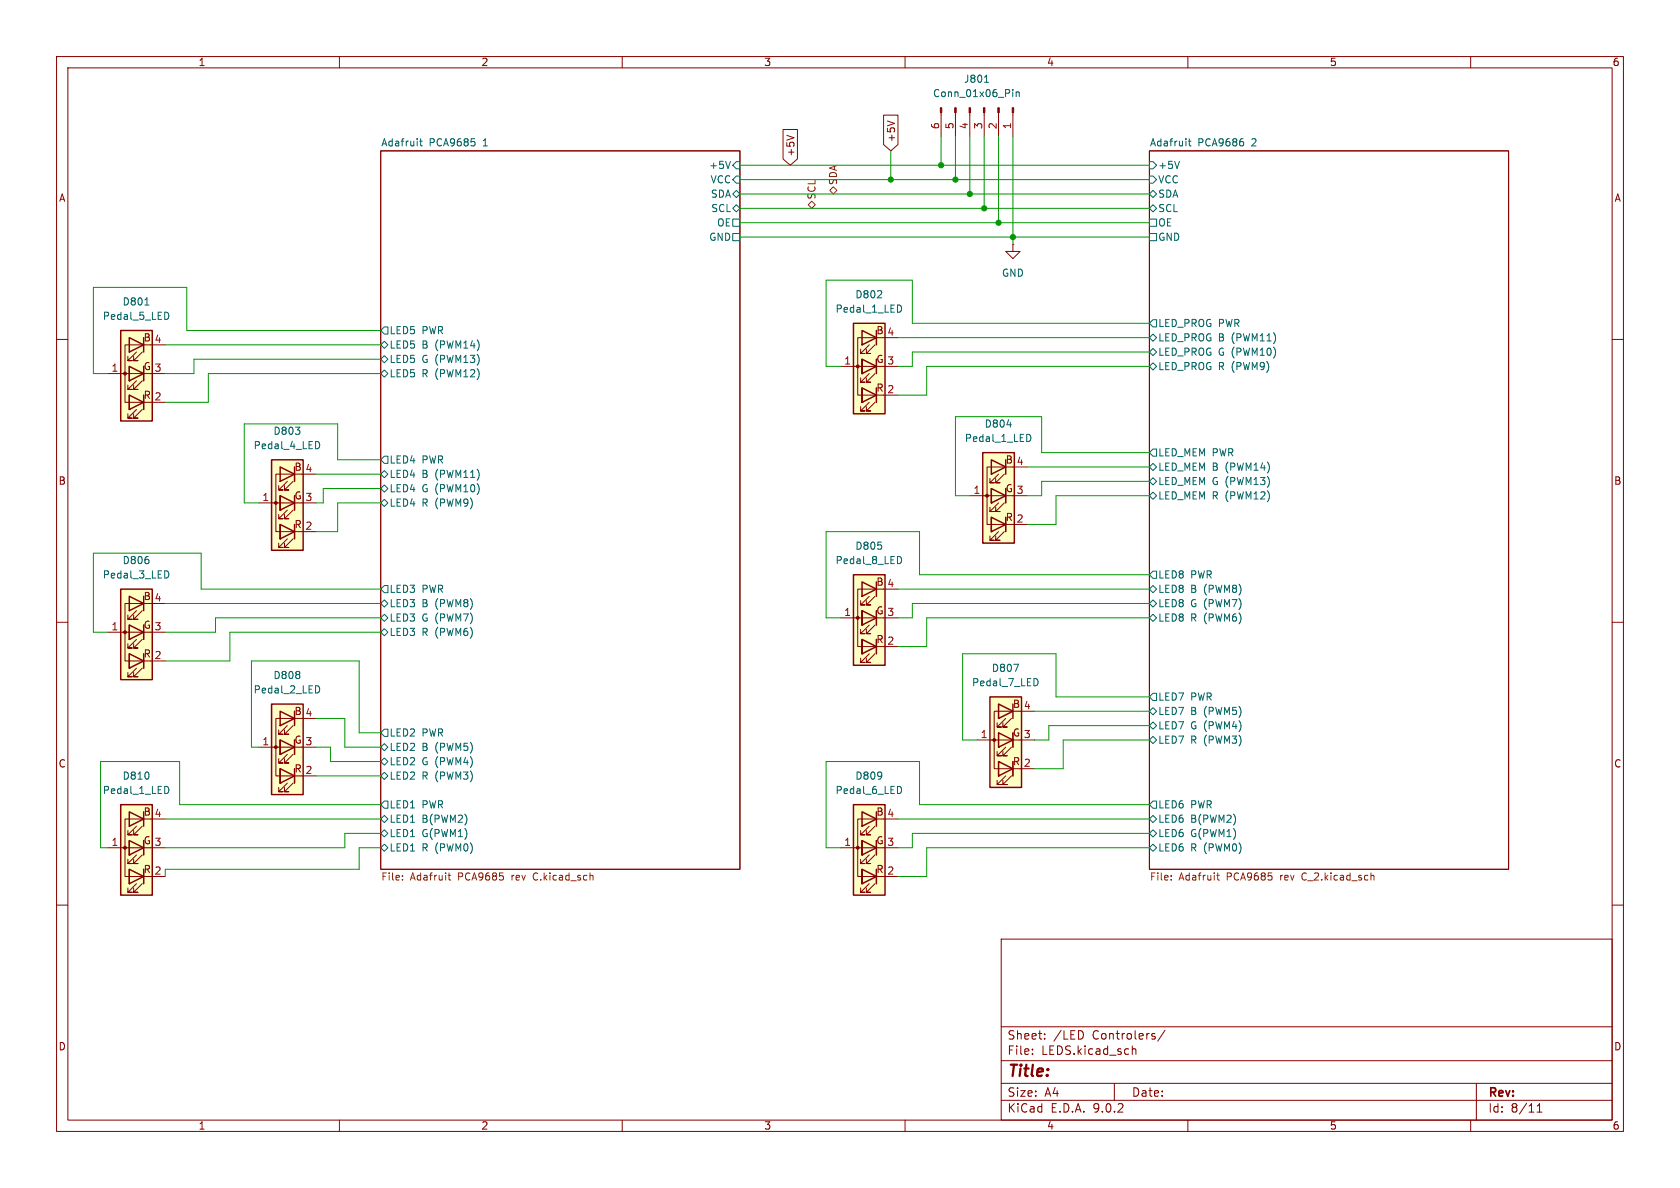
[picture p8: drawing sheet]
<svg xmlns="http://www.w3.org/2000/svg" width="297mm" height="210mm" viewBox="0 0 297 210" stroke-linecap="round" stroke-linejoin="round" font-family="sans-serif">
<g fill="none" stroke="#840000" stroke-width=".18">
<path d="M10 10h277v190h-277zM12 12h273v186h-273zM60 10v2M110 10v2M160 10v2M210 10v2M260 10v2M67.3 26.7h63.5v127h-63.5zM203.2 26.7h63.5v127h-63.5zM10 60h2M285 60h2M10 110h2"/>
<path d="M285 110h2M10 160h2M177 166h108v32h-108zM285 160h2M60 198v2M110 198v2M160 198v2M177 194.5h108M177 191.5h108M177 187.5h108M177 181.5h108M182.5 186.3v.1"/>
<path d="M182.5 185.5v.1M184.7 183.6v.1M184.7 182.8v.1M191.5 182.6v.7M197 191.5v3M200.2 184.9v1.5M200.2 185.5l.2-.1 .3 .1 .1 .9M204 183.2l.2 .2-.2 .3M204 182.7l.2 .1M206 182.1l-1.3 2M210 198v2M260 198v2"/>
<path d="M261 191.5v6.5M271.7 196.6h.9M271.7 195.5l.5-.4v1.5"/>
</g>
<g fill="none" stroke="#006464" stroke-width=".18">
<path d="M74.2 24.9h.5M74.4 24.5v1.1l.3 .2M83.9 25.1v.6M129.1 28.5l-.4 1.3M129.5 38.7h1.3v1.3h-1.3zM129.5 36.8l.7-.6 .6 .6-.6 .7zM130.2 28.6h.6v1.2h-.6l-.7-.6zM130.2 33.7l.6 .6-.6 .6-.7-.6zM130.2 31.1h.6v1.3h-.6l-.7-.6zM203.2 28.6h.6l.7 .6-.7 .6h-.6zM203.2 38.7h1.3v1.3h-1.3zM203.2 36.8l.6-.6 .7 .6-.7 .7z"/>
<path d="M203.2 31.1h.6l.7 .7-.7 .6h-.6zM203.8 33.7l.7 .6-.7 .6-.6-.6zM208.5 28.5l-.4 1.3M210.1 24.9h.5M210.3 24.5v1.1l.3 .2M67.3 58.4l.6-.6h.7v1.3h-.7zM129.5 41.3h1.3v1.2h-1.3zM203.2 41.3h1.3v1.2h-1.3zM203.2 59.7l.6-.6 .7 .6-.7 .6zM203.8 56.5h.7v1.3h-.7l-.6-.6zM67.3 61l.6-.7 .7 .7-.7 .6zM67.3 66l.6-.6 .7 .6-.7 .7z"/>
<path d="M67.9 62.9l.7 .6-.7 .6-.6-.6zM203.2 62.2l.6-.6 .7 .6-.7 .7zM203.2 64.8l.6-.7 .7 .7-.7 .6zM203.8 79.4h.7v1.2h-.7l-.6-.6zM67.3 81.3l.6-.7h.7v1.3h-.7zM67.3 83.8l.6-.6 .7 .6-.7 .7zM67.3 86.4l.6-.7 .7 .7-.7 .6zM67.3 88.9l.6-.6 .7 .6-.7 .6zM203.2 82.6l.6-.7 .7 .7-.7 .6zM203.2 85.1l.6-.6 .7 .6-.7 .6zM203.2 87.6l.6-.6 .7 .6-.7 .7zM67.3 106.7l.6-.7 .7 .7-.7 .6z"/>
<path d="M67.3 109.2l.6-.6 .7 .6-.7 .7zM67.3 104.1l.6-.6h.7v1.3h-.7zM67.3 111.8l.6-.7 .7 .7-.7 .6zM203.2 104.1l.6-.6 .7 .6-.7 .7zM203.2 106.7l.6-.7 .7 .7-.7 .6zM203.8 101h.7v1.2h-.7l-.6-.6zM203.8 108.6l.7 .6-.7 .7-.6-.7zM67.3 134.6l.6-.6 .7 .6-.7 .7zM67.3 129.5l.6-.6h.7v1.3h-.7zM67.3 137.2l.6-.7 .7 .7-.7 .6zM67.9 131.4l.7 .7-.7 .6-.6-.6zM203.2 125.7l.6-.6 .7 .6-.7 .7z"/>
<path d="M203.2 128.3l.6-.7 .7 .7-.7 .6zM203.2 130.8l.6-.6 .7 .6-.7 .6zM203.8 122.6h.7v1.2h-.7l-.6-.6zM67.3 144.8l.6-.7 .7 .7-.7 .6zM67.3 147.3l.6-.6 .7 .6-.7 .7zM67.9 141.6h.7v1.3h-.7l-.6-.7zM67.9 149.2l.7 .7-.7 .6-.6-.6zM203.2 144.8l.6-.7 .7 .7-.7 .6zM203.2 147.3l.6-.6 .7 .6-.7 .7zM203.2 149.9l.6-.7 .7 .7-.7 .6zM203.8 141.6h.7v1.3h-.7l-.6-.7z"/>
</g>
<path d="M71.2 155.5v.1M71.2 154.8v.1M79.2 154.7h.5M79.4 154.3v1.1l.3 .2M207 155.5v.1M207 154.8v.1M215.1 154.7h.5M215.3 154.3v1.1l.3 .2M242.5 154.7l.4 .2v.7" fill="none" stroke="#725600" stroke-width=".18"/>
<path d="M150.9 101.6h5.6v16h-5.6z" fill="#ffffc2"/>
<path d="M150.9 101.6h5.6v16h-5.6zM152.4 113l2.5 1.3-2.5 1.3zM152.4 108l2.5 1.2-2.5 1.3zM152.4 102.9l2.5 1.2-2.5 1.3zM154.9 102.9v2.5M154.9 108v2.5M154.9 113v2.6" fill="none" stroke="#840000" stroke-width=".25"/>
<g fill="none" stroke="#840000" stroke-width=".18">
<path d="M148.6 109.2h6.3M152.4 115.6h.1M152.4 113v2.6zM152.4 110.5h.1M152.4 108v2.5zM153.7 115.6l-1.6 1.5h.8h-.8v-.8M153.7 110.5l-1.6 1.5h.8h-.8v-.7M153.7 105.4l-1.6 1.5h.8h-.8v-.7M154.7 115.6l-1.5 1.5h.7h-.7v-.8M154.7 110.5l-1.5 1.5h.7h-.7v-.7M154.7 105.4l-1.5 1.5h.7h-.7v-.7M154.9 113v2.6"/>
<path d="M154.9 108v2.5M154.9 104.1h-3.3v10.2h3.3M156.2 114.3h2.5M156.2 104.1h2.5M156.2 109.2h2.5"/>
</g>
<circle cx="151.6" cy="109.2" r=".25" fill="#840000" stroke="#840000" stroke-width=".18"/>
<path d="M159 98.4a.68 .68 0 0 1 .4 .6 .68 .68 0 0 1-.4 .6" fill="none" stroke="#006464" stroke-width=".18"/>
<path d="M21.3 104.1h5.6v16h-5.6z" fill="#ffffc2"/>
<path d="M21.3 104.1h5.6v16h-5.6zM22.9 115.6l2.5 1.2-2.5 1.3zM22.9 110.5l2.5 1.3-2.5 1.2zM22.9 105.4l2.5 1.3-2.5 1.3zM25.4 105.4v2.6M25.4 110.5v2.5M25.4 115.6v2.5" fill="none" stroke="#840000" stroke-width=".25"/>
<g fill="none" stroke="#840000" stroke-width=".18">
<path d="M19 111.8h6.4M22.9 118.1h.1M22.9 115.6v2.5zM22.9 113h.1M22.9 110.5v2.5zM24.1 118.1l-1.5 1.5h.8h-.8v-.7M24.1 113l-1.5 1.6h.8h-.8v-.8M24.1 108l-1.5 1.5h.8h-.8v-.8M25.1 118.1l-1.5 1.5h.8h-.8v-.7M25.1 113l-1.5 1.6h.8h-.8v-.8M25.1 108l-1.5 1.5h.8h-.8v-.8M25.4 115.6v2.5"/>
<path d="M25.4 110.5v2.5M25.4 106.7h-3.3v10.1h3.3M26.7 116.8h2.5M26.7 106.7h2.5M26.7 111.8h2.5"/>
</g>
<circle cx="22.1" cy="111.8" r=".25" fill="#840000" stroke="#840000" stroke-width=".18"/>
<path d="M29.4 100.9a.68 .68 0 0 1 .5 .6 .68 .68 0 0 1-.5 .7" fill="none" stroke="#006464" stroke-width=".18"/>
<path d="M21.3 58.4h5.6v16h-5.6z" fill="#ffffc2"/>
<path d="M21.3 58.4h5.6v16h-5.6zM22.9 59.7l2.5 1.3-2.5 1.2zM25.4 59.7v2.5M22.9 69.9l2.5 1.2-2.5 1.3zM22.9 64.8l2.5 1.2-2.5 1.3zM25.4 64.8v2.5M25.4 69.9v2.5" fill="none" stroke="#840000" stroke-width=".25"/>
<g fill="none" stroke="#840000" stroke-width=".18">
<path d="M19 66h6.4M22.9 72.4h.1M22.9 69.9v2.5zM22.9 67.3h.1M22.9 64.8v2.5zM24.1 72.4l-1.5 1.5h.8h-.8v-.7M24.1 67.3l-1.5 1.5h.8h-.8v-.7M24.1 62.2l-1.5 1.6h.8h-.8v-.8M25.1 72.4l-1.5 1.5h.8h-.8v-.7M25.1 67.3l-1.5 1.5h.8h-.8v-.7M25.1 62.2l-1.5 1.6h.8h-.8v-.8M25.4 69.9v2.5"/>
<path d="M25.4 64.8v2.5M25.4 61h-3.3v10.1h3.3M26.7 71.1h2.5M26.7 61h2.5M26.7 66h2.5"/>
</g>
<circle cx="22.1" cy="66" r=".25" fill="#840000" stroke="#840000" stroke-width=".18"/>
<path d="M25.6 53.9h.7M29.4 55.2a.68 .68 0 0 1 .5 .6 .68 .68 0 0 1-.5 .7" fill="none" stroke="#006464" stroke-width=".18"/>
<path d="M150.9 57.2h5.6v16h-5.6z" fill="#ffffc2"/>
<path d="M150.9 57.2h5.6v16h-5.6zM152.4 58.4l2.5 1.3-2.5 1.3zM154.9 58.4v2.6M152.4 68.6l2.5 1.3-2.5 1.2zM152.4 63.5l2.5 1.3-2.5 1.2zM154.9 63.5v2.5M154.9 68.6v2.5" fill="none" stroke="#840000" stroke-width=".25"/>
<g fill="none" stroke="#840000" stroke-width=".18">
<path d="M154.9 59.7h-3.3v10.2h3.3M156.2 59.7h2.5M148.6 64.8h6.3M152.4 71.1h.1M152.4 68.6v2.5zM152.4 66h.1M152.4 63.5v2.5zM153.7 71.1l-1.6 1.5h.8h-.8v-.7M153.7 66l-1.6 1.6h.8h-.8v-.8M153.7 61l-1.6 1.5h.8h-.8v-.8M154.7 71.1l-1.5 1.5h.7h-.7v-.7M154.7 66l-1.5 1.6h.7h-.7v-.8"/>
<path d="M154.7 61l-1.5 1.5h.7h-.7v-.8M154.9 68.6v2.5M154.9 63.5v2.5M156.2 69.9h2.5M156.2 64.8h2.5"/>
</g>
<circle cx="151.6" cy="64.8" r=".25" fill="#840000" stroke="#840000" stroke-width=".18"/>
<path d="M159 53.9a.68 .68 0 0 1 .4 .7 .68 .68 0 0 1-.4 .6" fill="none" stroke="#006464" stroke-width=".18"/>
<path d="M175 123.2h5.6v16h-5.6z" fill="#ffffc2"/>
<path d="M175 123.2h5.6v16h-5.6zM176.5 134.6l2.6 1.3-2.6 1.3zM176.5 129.5l2.6 1.3-2.6 1.3zM176.5 124.5l2.6 1.2-2.6 1.3zM179.1 124.5v2.5M179.1 129.5v2.6M179.1 134.6v2.6" fill="none" stroke="#840000" stroke-width=".25"/>
<g fill="none" stroke="#840000" stroke-width=".18">
<path d="M172.7 130.8h6.4M176.5 137.2h.1M176.5 134.6v2.6zM176.5 132.1h.1M176.5 129.5v2.6zM177.8 137.2l-1.5 1.5h.7h-.7v-.8M177.8 132.1l-1.5 1.5h.7h-.7v-.8M177.8 127l-1.5 1.5h.7h-.7v-.7M178.8 137.2l-1.5 1.5h.8h-.8v-.8M178.8 132.1l-1.5 1.5h.8h-.8v-.8M178.8 127l-1.5 1.5h.8h-.8v-.7M179.1 134.6v2.6"/>
<path d="M179.1 129.5v2.6M179.1 125.7h-3.3v10.2h3.3M180.3 135.9h2.6M180.3 125.7h2.6M180.3 130.8h2.6"/>
</g>
<circle cx="175.8" cy="130.8" r=".25" fill="#840000" stroke="#840000" stroke-width=".18"/>
<path d="M179.2 117.4h.9l-.6 1.3M183.1 120a.68 .68 0 0 1 .4 .6 .68 .68 0 0 1-.4 .6" fill="none" stroke="#006464" stroke-width=".18"/>
<path d="M48 81.3h5.6v16h-5.6z" fill="#ffffc2"/>
<path d="M48 81.3h5.6v16h-5.6zM49.5 92.7l2.6 1.3-2.6 1.3zM49.5 87.6l2.6 1.3-2.6 1.3zM49.5 82.6l2.6 1.2-2.6 1.3zM52.1 82.6v2.5M52.1 87.6v2.6M52.1 92.7v2.6" fill="none" stroke="#840000" stroke-width=".25"/>
<g fill="none" stroke="#840000" stroke-width=".18">
<path d="M45.7 88.9h6.4M49.5 95.3h.1M49.5 92.7v2.6zM49.5 90.2h.1M49.5 87.6v2.6zM50.8 95.3l-1.5 1.5h.7h-.7v-.8M50.8 90.2l-1.5 1.5h.7h-.7v-.8M50.8 85.1l-1.5 1.5h.7h-.7v-.7M51.8 95.3l-1.5 1.5h.8h-.8v-.8M51.8 90.2l-1.5 1.5h.8h-.8v-.8M51.8 85.1l-1.5 1.5h.8h-.8v-.7M52.1 92.7v2.6"/>
<path d="M52.1 87.6v2.6M52.1 83.8h-3.3v10.2h3.3M53.3 94h2.6M53.3 83.8h2.6M53.3 88.9h2.6"/>
</g>
<circle cx="48.8" cy="88.9" r=".25" fill="#840000" stroke="#840000" stroke-width=".18"/>
<path d="M56.1 78a.68 .68 0 0 1 .4 .7 .68 .68 0 0 1-.4 .6" fill="none" stroke="#006464" stroke-width=".18"/>
<path d="M48 124.5h5.6v16h-5.6z" fill="#ffffc2"/>
<path d="M48 124.5h5.6v16h-5.6zM49.5 135.9l2.6 1.3-2.6 1.2zM49.5 130.8l2.6 1.3-2.6 1.3zM49.5 125.7l2.6 1.3-2.6 1.3zM52.1 125.7v2.6M52.1 130.8v2.6M52.1 135.9v2.5" fill="none" stroke="#840000" stroke-width=".25"/>
<g fill="none" stroke="#840000" stroke-width=".18">
<path d="M45.7 132.1h6.4M49.5 138.4h.1M49.5 135.9v2.5zM49.5 133.4h.1M49.5 130.8v2.6zM50.8 138.4l-1.5 1.6h.7h-.7v-.8M50.8 133.4l-1.5 1.5h.7h-.7v-.8M50.8 128.3l-1.5 1.5h.7h-.7v-.8M51.8 138.4l-1.5 1.6h.8h-.8v-.8M51.8 133.4l-1.5 1.5h.8h-.8v-.8M51.8 128.3l-1.5 1.5h.8h-.8v-.8M52.1 135.9v2.5"/>
<path d="M52.1 130.8v2.6M52.1 127h-3.3v10.2h3.3M53.3 137.2h2.6M53.3 127h2.6M53.3 132.1h2.6"/>
</g>
<circle cx="48.8" cy="132.1" r=".25" fill="#840000" stroke="#840000" stroke-width=".18"/>
<path d="M56.1 121.2a.68 .68 0 0 1 .4 .7 .68 .68 0 0 1-.4 .6" fill="none" stroke="#006464" stroke-width=".18"/>
<path d="M21.3 142.2h5.6v16h-5.6z" fill="#ffffc2"/>
<path d="M21.3 142.2h5.6v16h-5.6zM22.9 153.7l2.5 1.2-2.5 1.3zM22.9 148.6l2.5 1.3-2.5 1.2zM22.9 143.5l2.5 1.3-2.5 1.3zM25.4 143.5v2.6M25.4 148.6v2.5M25.4 153.7v2.5" fill="none" stroke="#840000" stroke-width=".25"/>
<g fill="none" stroke="#840000" stroke-width=".18">
<path d="M166.4 19.9v4.2M168.9 19.9v4.2M171.4 19.9v4.2M174 19.9v4.2M176.5 19.9v4.2M179.1 19.9v4.2M179.1 43.2v1.3h1.2l-1.2 1.2-1.3-1.2h1.3M179.1 43.2h.1M19 149.9h6.4M22.9 156.2h.1M22.9 153.7v2.5zM22.9 151.1h.1"/>
<path d="M22.9 148.6v2.5zM24.1 156.2l-1.5 1.5h.8h-.8v-.7M24.1 151.1l-1.5 1.6h.8h-.8v-.8M24.1 146.1l-1.5 1.5h.8h-.8v-.8M25.1 156.2l-1.5 1.5h.8h-.8v-.7M25.1 151.1l-1.5 1.6h.8h-.8v-.8M25.1 146.1l-1.5 1.5h.8h-.8v-.8M25.4 153.7v2.5M25.4 148.6v2.5M25.4 144.8h-3.3v10.1h3.3M26.7 154.9h2.5M26.7 144.8h2.5"/>
<path d="M26.7 149.9h2.5"/>
</g>
<g fill="#840000" stroke="#840000" stroke-width=".18">
<path d="M178.9 19.1h.3v.8h-.3z"/>
<path d="M176.4 19.1h.3v.8h-.3z"/>
<path d="M173.9 19.1h.2v.8h-.2z"/>
<path d="M171.3 19.1h.3v.8h-.3z"/>
<path d="M168.8 19.1h.2v.8h-.2z"/>
<path d="M166.2 19.1h.3v.8h-.3z"/>
<circle cx="22.1" cy="149.9" r=".25"/>
</g>
<path d="M174.1 14.5h.7M179 15.8v.1M179 16.2v.9M179.6 16.2v.9M179.6 16.4l.2-.2 .3 .1 .1 .8M29.4 139a.68 .68 0 0 1 .5 .6 .68 .68 0 0 1-.5 .7" fill="none" stroke="#006464" stroke-width=".18"/>
<path d="M173.7 80h5.6v16h-5.6z" fill="#ffffc2"/>
<path d="M173.7 80h5.6v16h-5.6zM175.3 91.4l2.5 1.3-2.5 1.3zM175.3 86.4l2.5 1.2-2.5 1.3zM175.3 81.3l2.5 1.3-2.5 1.2zM177.8 81.3v2.5M177.8 86.4v2.5M177.8 91.4v2.6" fill="none" stroke="#840000" stroke-width=".25"/>
<g fill="none" stroke="#840000" stroke-width=".18">
<path d="M171.4 87.6h6.4M175.3 94h.1M175.3 91.4v2.6zM175.3 88.9h.1M175.3 86.4v2.5zM176.5 94l-1.5 1.5h.8h-.8v-.8M176.5 88.9l-1.5 1.5h.8h-.8v-.7M176.5 83.8l-1.5 1.5h.8h-.8v-.7M177.5 94l-1.5 1.5h.8h-.8v-.8M177.5 88.9l-1.5 1.5h.8h-.8v-.7M177.5 83.8l-1.5 1.5h.8h-.8v-.7M177.8 91.4v2.6"/>
<path d="M177.8 86.4v2.5M177.8 82.6h-3.3v10.1h3.3M179.1 92.7h2.5M179.1 82.6h2.5M179.1 87.6h2.5"/>
</g>
<circle cx="174.5" cy="87.6" r=".25" fill="#840000" stroke="#840000" stroke-width=".18"/>
<path d="M178 75.1h.8M181.8 76.8a.68 .68 0 0 1 .5 .6 .68 .68 0 0 1-.5 .6" fill="none" stroke="#006464" stroke-width=".18"/>
<path d="M150.9 142.2h5.6v16h-5.6z" fill="#ffffc2"/>
<path d="M150.9 142.2h5.6v16h-5.6zM152.4 153.7l2.5 1.2-2.5 1.3zM152.4 148.6l2.5 1.3-2.5 1.2zM152.4 143.5l2.5 1.3-2.5 1.3zM154.9 143.5v2.6M154.9 148.6v2.5M154.9 153.7v2.5" fill="none" stroke="#840000" stroke-width=".25"/>
<g fill="none" stroke="#840000" stroke-width=".18">
<path d="M138.4 22.9h2.6v5.2l-1.3 1.1-1.3-1.1zM139.1 23.9l1.3 .5M156.2 20.4h2.6v5.2l-1.3 1.1-1.3-1.1zM156.9 21.4l1.3 .4M148.6 149.9h6.3M152.4 156.2h.1M152.4 153.7v2.5zM152.4 151.1h.1M152.4 148.6v2.5zM153.7 156.2l-1.6 1.5h.8h-.8v-.7M153.7 151.1l-1.6 1.6h.8h-.8v-.8M153.7 146.1l-1.6 1.5h.8h-.8v-.8"/>
<path d="M154.7 156.2l-1.5 1.5h.7h-.7v-.7M154.7 151.1l-1.5 1.6h.7h-.7v-.8M154.7 146.1l-1.5 1.5h.7h-.7v-.8M154.9 153.7v2.5M154.9 148.6v2.5M154.9 144.8h-3.3v10.1h3.3M156.2 154.9h2.5M156.2 144.8h2.5M156.2 149.9h2.5"/>
</g>
<circle cx="151.6" cy="149.9" r=".25" fill="#840000" stroke="#840000" stroke-width=".18"/>
<path d="M159 139a.68 .68 0 0 1 .4 .6 .68 .68 0 0 1-.4 .7" fill="none" stroke="#006464" stroke-width=".18"/>
<path d="M142.9 36.2l.6-.6 .6 .6-.6 .6zM146.7 33.7l.6-.7 .7 .7-.7 .6z" fill="none" stroke="#725600" stroke-width=".18"/>
<g fill="none" stroke="#009600" stroke-width=".18">
<path d="M130.8 31.8h72.4M130.8 36.8h72.4M130.8 39.4h72.4M130.8 34.3h72.4M130.8 29.2h72.4M157.5 26.7v5.1M166.4 24.1v5.1M168.9 24.1v7.7M171.4 24.1v10.2M174 24.1v12.7M176.5 24.1v15.3M179.1 24.1v19.1"/>
<path d="M67.3 58.4h-34.3v-7.6h-16.5v15.2h2.5M130.8 41.9h72.4M158.7 59.7h44.5M203.2 57.2h-41.9v-7.7h-15.3v15.3h2.6M29.2 61h38.1M67.3 66h-30.5v5.1h-7.6M67.3 63.5h-33v2.5h-5.1M203.2 62.2h-41.9v2.6h-2.6M203.2 64.8h-39.4v5.1h-5.1M55.9 83.8h11.4M67.3 81.3h-7.6v-6.4h-16.5v14h2.5M67.3 88.9h-7.6v5.1h-3.8"/>
<path d="M67.3 86.4h-10.2v2.5h-1.2M181.6 82.6h21.6M203.2 80h-19.1v-6.3h-15.2v13.9h2.5M203.2 85.1h-19.1v2.5h-2.5M203.2 87.6h-16.5v5.1h-5.1M29.2 106.7h38.1M67.3 104.1h-31.7v-6.3h-19.1v14h2.5M67.3 109.2h-29.2v2.6h-8.9M67.3 111.8h-26.7v5h-11.4M158.7 104.1h44.5M203.2 101.6h-40.6v-7.6h-16.6v15.2h2.6M203.2 106.7h-41.9v2.5h-2.6"/>
<path d="M203.2 109.2h-39.4v5.1h-5.1M55.9 127h5.1v5.1h6.3M55.9 132.1h2.5v2.5h8.9M55.9 137.2h11.4M67.3 129.5h-3.8v-12.7h-19.1v15.3h1.3M182.9 125.7h20.3M203.2 123.2h-16.5v-7.6h-16.5v15.2h2.5M203.2 128.3h-17.8v2.5h-2.5M203.2 130.8h-15.2v5.1h-5.1M29.2 144.8h38.1M67.3 147.3h-6.3v2.6h-31.8M67.3 149.9h-3.8v3.8h-34.3v1.2"/>
<path d="M67.3 142.2h-35.6v-7.6h-13.9v15.3h1.2M158.7 144.8h44.5M203.2 142.2h-40.6v-7.6h-16.6v15.3h2.6M203.2 147.3h-41.9v2.6h-2.6M203.2 149.9h-39.4v5h-5.1"/>
</g>
<g fill="#009600" stroke="#009600" stroke-width=".18">
<circle cx="179.1" cy="41.9" r=".46"/>
<circle cx="176.5" cy="39.4" r=".46"/>
<circle cx="174" cy="36.8" r=".46"/>
<circle cx="157.5" cy="31.8" r=".46"/>
<circle cx="171.4" cy="34.3" r=".46"/>
<circle cx="168.9" cy="31.8" r=".46"/>
<circle cx="166.4" cy="29.2" r=".46"/>
</g>
<text font-size="2.8" fill="#840000" x="178" y="190.9">Title:</text>
<g font-size="2.1" fill="#840000">
<text x="178" y="184">Sheet:</text>
<text x="186.2" y="184">/LED</text>
<text x="193.2" y="184">Controlers/</text>
<text x="178" y="186.7">File:</text>
<text x="184.1" y="186.7">LEDS.kicad_sch</text>
<text x="178" y="196.9">KiCad</text>
<text x="178" y="194.1">Size:</text>
<text x="184.7" y="194.1">A4</text>
<text x="185.7" y="196.9">E.D.A.</text>
<text x="193.3" y="196.9">9.0.2</text>
<text x="200" y="194.1">Date:</text>
<text x="263" y="194.3">Rev:</text>
<text x="263" y="196.9">Id:</text>
<text x="267.1" y="196.9">8/11</text>
</g>
<g font-size="1.8" fill="#840000">
<text x="35" y="11.9">1</text>
<text x="85" y="11.9">2</text>
<text x="135" y="11.9">3</text>
<text x="185" y="11.9">4</text>
<text x="235" y="11.9">5</text>
<text x="285" y="11.9">6</text>
<text x="140.7" y="27.8" transform="rotate(-90 140.7 27.8)">+5V</text>
<text x="158.4" y="25.2" transform="rotate(-90 158.4 25.2)">+5V</text>
<text x="10.3" y="35.9">A</text>
<text x="285.3" y="35.9">A</text>
<text x="154.8" y="59.3">B</text>
<text x="25.3" y="65.6">G</text>
<text x="25.3" y="60.6">B</text>
<text x="154.8" y="64.4">G</text>
<text x="25.3" y="70.7">R</text>
<text x="154.8" y="69.4">R</text>
<text x="52" y="83.4">B</text>
<text x="177.7" y="82.1">B</text>
<text x="10.3" y="85.9">B</text>
<text x="52" y="88.5">G</text>
<text x="177.7" y="87.2">G</text>
<text x="285.3" y="85.9">B</text>
<text x="52" y="93.6">R</text>
<text x="177.7" y="92.3">R</text>
<text x="25.3" y="106.3">B</text>
<text x="154.8" y="103.7">B</text>
<text x="25.3" y="111.4">G</text>
<text x="154.8" y="113.9">R</text>
<text x="154.8" y="108.8">G</text>
<text x="25.3" y="116.4">R</text>
<text x="179" y="125.3">B</text>
<text x="52" y="131.7">G</text>
<text x="52" y="126.6">B</text>
<text x="179" y="130.4">G</text>
<text x="10.3" y="135.9">C</text>
<text x="52" y="136.8">R</text>
<text x="179" y="135.5">R</text>
<text x="285.3" y="135.9">C</text>
<text x="25.3" y="149.5">G</text>
<text x="25.3" y="144.4">B</text>
<text x="154.8" y="149.5">G</text>
<text x="154.8" y="144.4">B</text>
<text x="25.3" y="154.5">R</text>
<text x="154.8" y="154.5">R</text>
<text x="10.3" y="185.9">D</text>
<text x="285.3" y="185.9">D</text>
<text x="35" y="199.9">1</text>
<text x="85" y="199.9">2</text>
<text x="135" y="199.9">3</text>
<text x="185" y="199.9">4</text>
<text x="235" y="199.9">5</text>
<text x="285" y="199.9">6</text>
</g>
<g font-size="1.8" fill="#006464">
<text x="164.8" y="17.4">Conn_01x06_Pin</text>
<text x="170.3" y="14.8">J801</text>
<text x="67.3" y="26">Adafruit</text>
<text x="75.9" y="26">PCA9685</text>
<text x="85.5" y="26">1</text>
<text x="203.2" y="26">Adafruit</text>
<text x="211.7" y="26">PCA9686</text>
<text x="221.4" y="26">2</text>
<text x="125.3" y="30.1">+5V</text>
<text x="125.5" y="32.6">VCC</text>
<text x="125.6" y="35.2">SDA</text>
<text x="204.7" y="30.1">+5V</text>
<text x="204.7" y="35.2">SDA</text>
<text x="204.7" y="32.6">VCC</text>
<text x="125.6" y="37.7">SCL</text>
<text x="126.7" y="40.2">OE</text>
<text x="204.7" y="40.2">OE</text>
<text x="204.7" y="37.7">SCL</text>
<text x="125.3" y="42.8">GND</text>
<text x="204.7" y="42.8">GND</text>
<text x="151.1" y="52.9">D802</text>
<text x="177" y="49.1">GND</text>
<text x="18.1" y="56.7">Pedal_5_LED</text>
<text x="21.6" y="54.2">D801</text>
<text x="68.8" y="59.3">LED5</text>
<text x="74.6" y="59.3">PWR</text>
<text x="147.6" y="55.5">Pedal_1_LED</text>
<text x="204.7" y="58">LED_PROG PWR</text>
<text x="68.8" y="61.8">LED5</text>
<text x="68.8" y="64.4">LED5</text>
<text x="74.6" y="61.8">B</text>
<text x="74.6" y="64.4">G (PWM13)</text>
<text x="77" y="61.8">(PWM14)</text>
<text x="204.7" y="60.6">LED_PROG B</text>
<text x="204.7" y="63.1">LED_PROG G (PWM10)</text>
<text x="204.7" y="65.6">LED_PROG R (PWM9)</text>
<text x="217.8" y="60.6">(PWM11)</text>
<text x="68.8" y="66.9">LED5</text>
<text x="74.6" y="66.9">R (PWM12)</text>
<text x="48.2" y="77.1">D803</text>
<text x="174" y="75.8">D804</text>
<text x="44.7" y="79.6">Pedal_4_LED</text>
<text x="68.8" y="82.1">LED4</text>
<text x="74.6" y="82.1">PWR</text>
<text x="170.5" y="78.3">Pedal_1_LED</text>
<text x="204.7" y="83.4">LED_MEM B</text>
<text x="204.7" y="80.9">LED_MEM PWR</text>
<text x="216.7" y="83.4">(PWM14)</text>
<text x="68.8" y="84.7">LED4</text>
<text x="68.8" y="87.2">LED4</text>
<text x="68.8" y="89.8">LED4</text>
<text x="74.6" y="84.7">B</text>
<text x="74.6" y="87.2">G (PWM10)</text>
<text x="74.6" y="89.8">R (PWM9)</text>
<text x="77" y="84.7">(PWM11)</text>
<text x="204.7" y="86">LED_MEM G (PWM13)</text>
<text x="204.7" y="88.5">LED_MEM R (PWM12)</text>
<text x="21.6" y="99.9">D806</text>
<text x="147.6" y="99.9">Pedal_8_LED</text>
<text x="151.1" y="97.4">D805</text>
<text x="18.1" y="102.5">Pedal_3_LED</text>
<text x="68.8" y="107.5">LED3</text>
<text x="68.8" y="105">LED3</text>
<text x="74.6" y="107.5">B</text>
<text x="74.6" y="105">PWR</text>
<text x="77" y="107.5">(PWM8)</text>
<text x="204.7" y="105">LED8</text>
<text x="204.7" y="102.5">LED8</text>
<text x="204.7" y="107.5">LED8</text>
<text x="210.5" y="105">B</text>
<text x="210.5" y="102.5">PWR</text>
<text x="210.5" y="107.5">G (PWM7)</text>
<text x="212.9" y="105">(PWM8)</text>
<text x="68.8" y="110.1">LED3</text>
<text x="68.8" y="112.6">LED3</text>
<text x="74.6" y="110.1">G (PWM7)</text>
<text x="74.6" y="112.6">R (PWM6)</text>
<text x="204.7" y="110.1">LED8</text>
<text x="210.5" y="110.1">R (PWM6)</text>
<text x="175.2" y="119">D807</text>
<text x="44.7" y="122.8">Pedal_2_LED</text>
<text x="48.2" y="120.2">D808</text>
<text x="171.7" y="121.5">Pedal_7_LED</text>
<text x="204.7" y="124.1">LED7</text>
<text x="210.5" y="124.1">PWR</text>
<text x="68.8" y="130.4">LED2</text>
<text x="74.6" y="130.4">PWR</text>
<text x="204.7" y="126.6">LED7</text>
<text x="204.7" y="129.1">LED7</text>
<text x="204.7" y="131.7">LED7</text>
<text x="210.5" y="126.6">B</text>
<text x="210.5" y="129.1">G (PWM4)</text>
<text x="210.5" y="131.7">R (PWM3)</text>
<text x="212.9" y="126.6">(PWM5)</text>
<text x="68.8" y="132.9">LED2</text>
<text x="68.8" y="135.5">LED2</text>
<text x="74.6" y="132.9">B</text>
<text x="74.6" y="135.5">G (PWM4)</text>
<text x="77" y="132.9">(PWM5)</text>
<text x="18.1" y="140.6">Pedal_1_LED</text>
<text x="21.6" y="138">D810</text>
<text x="68.8" y="143.1">LED1</text>
<text x="68.8" y="138">LED2</text>
<text x="74.6" y="143.1">PWR</text>
<text x="74.6" y="138">R (PWM3)</text>
<text x="147.6" y="140.6">Pedal_6_LED</text>
<text x="151.1" y="138">D809</text>
<text x="204.7" y="143.1">LED6</text>
<text x="210.5" y="143.1">PWR</text>
<text x="68.8" y="145.6">LED1</text>
<text x="68.8" y="148.2">LED1</text>
<text x="74.6" y="145.6">B(PWM2)</text>
<text x="74.6" y="148.2">G(PWM1)</text>
<text x="204.7" y="145.6">LED6</text>
<text x="204.7" y="148.2">LED6</text>
<text x="210.5" y="145.6">B(PWM2)</text>
<text x="210.5" y="148.2">G(PWM1)</text>
<text x="68.8" y="150.7">LED1</text>
<text x="74.6" y="150.7">R (PWM0)</text>
<text x="204.7" y="150.7">LED6</text>
<text x="210.5" y="150.7">R (PWM0)</text>
</g>
<g font-size="1.8" fill="#a90000">
<text x="166.1" y="22.9" transform="rotate(-90 166.1 22.9)">6</text>
<text x="168.7" y="22.9" transform="rotate(-90 168.7 22.9)">5</text>
<text x="171.2" y="22.9" transform="rotate(-90 171.2 22.9)">4</text>
<text x="173.7" y="22.9" transform="rotate(-90 173.7 22.9)">3</text>
<text x="176.3" y="22.9" transform="rotate(-90 176.3 22.9)">2</text>
<text x="178.8" y="22.9" transform="rotate(-90 178.8 22.9)">1</text>
<text x="156.8" y="59.4">4</text>
<text x="19.6" y="65.8">1</text>
<text x="27.2" y="65.8">3</text>
<text x="27.2" y="60.7">4</text>
<text x="149.2" y="64.5">1</text>
<text x="156.8" y="64.5">3</text>
<text x="27.2" y="70.9">2</text>
<text x="156.8" y="69.6">2</text>
<text x="53.9" y="83.6">4</text>
<text x="179.6" y="82.3">4</text>
<text x="46.3" y="88.6">1</text>
<text x="53.9" y="88.6">3</text>
<text x="172" y="87.4">1</text>
<text x="179.6" y="87.4">3</text>
<text x="53.9" y="93.7">2</text>
<text x="179.6" y="92.5">2</text>
<text x="27.2" y="106.4">4</text>
<text x="156.8" y="103.9">4</text>
<text x="19.6" y="111.5">1</text>
<text x="27.2" y="111.5">3</text>
<text x="149.2" y="109">1</text>
<text x="156.8" y="109">3</text>
<text x="27.2" y="116.6">2</text>
<text x="156.8" y="114">2</text>
<text x="180.9" y="125.5">4</text>
<text x="46.3" y="131.8">1</text>
<text x="53.9" y="131.8">3</text>
<text x="53.9" y="126.7">4</text>
<text x="173.3" y="130.6">1</text>
<text x="180.9" y="130.6">3</text>
<text x="53.9" y="136.9">2</text>
<text x="180.9" y="135.6">2</text>
<text x="19.6" y="149.6">1</text>
<text x="27.2" y="149.6">3</text>
<text x="27.2" y="144.5">4</text>
<text x="149.2" y="149.6">1</text>
<text x="156.8" y="149.6">3</text>
<text x="156.8" y="144.5">4</text>
<text x="27.2" y="154.7">2</text>
<text x="156.8" y="154.7">2</text>
</g>
<g font-size="1.8" fill="#725600">
<text x="144.4" y="35.4" transform="rotate(-90 144.4 35.4)">SCL</text>
<text x="148.2" y="32.8" transform="rotate(-90 148.2 32.8)">SDA</text>
<text x="67.3" y="156">File:</text>
<text x="72.5" y="156">Adafruit</text>
<text x="81.1" y="156">PCA9685</text>
<text x="90.7" y="156">rev</text>
<text x="94.7" y="156">C.kicad_sch</text>
<text x="203.2" y="156">File:</text>
<text x="208.4" y="156">Adafruit</text>
<text x="217" y="156">PCA9685</text>
<text x="226.6" y="156">rev</text>
<text x="230.6" y="156">C_2.kicad_sch</text>
</g>
</svg>
